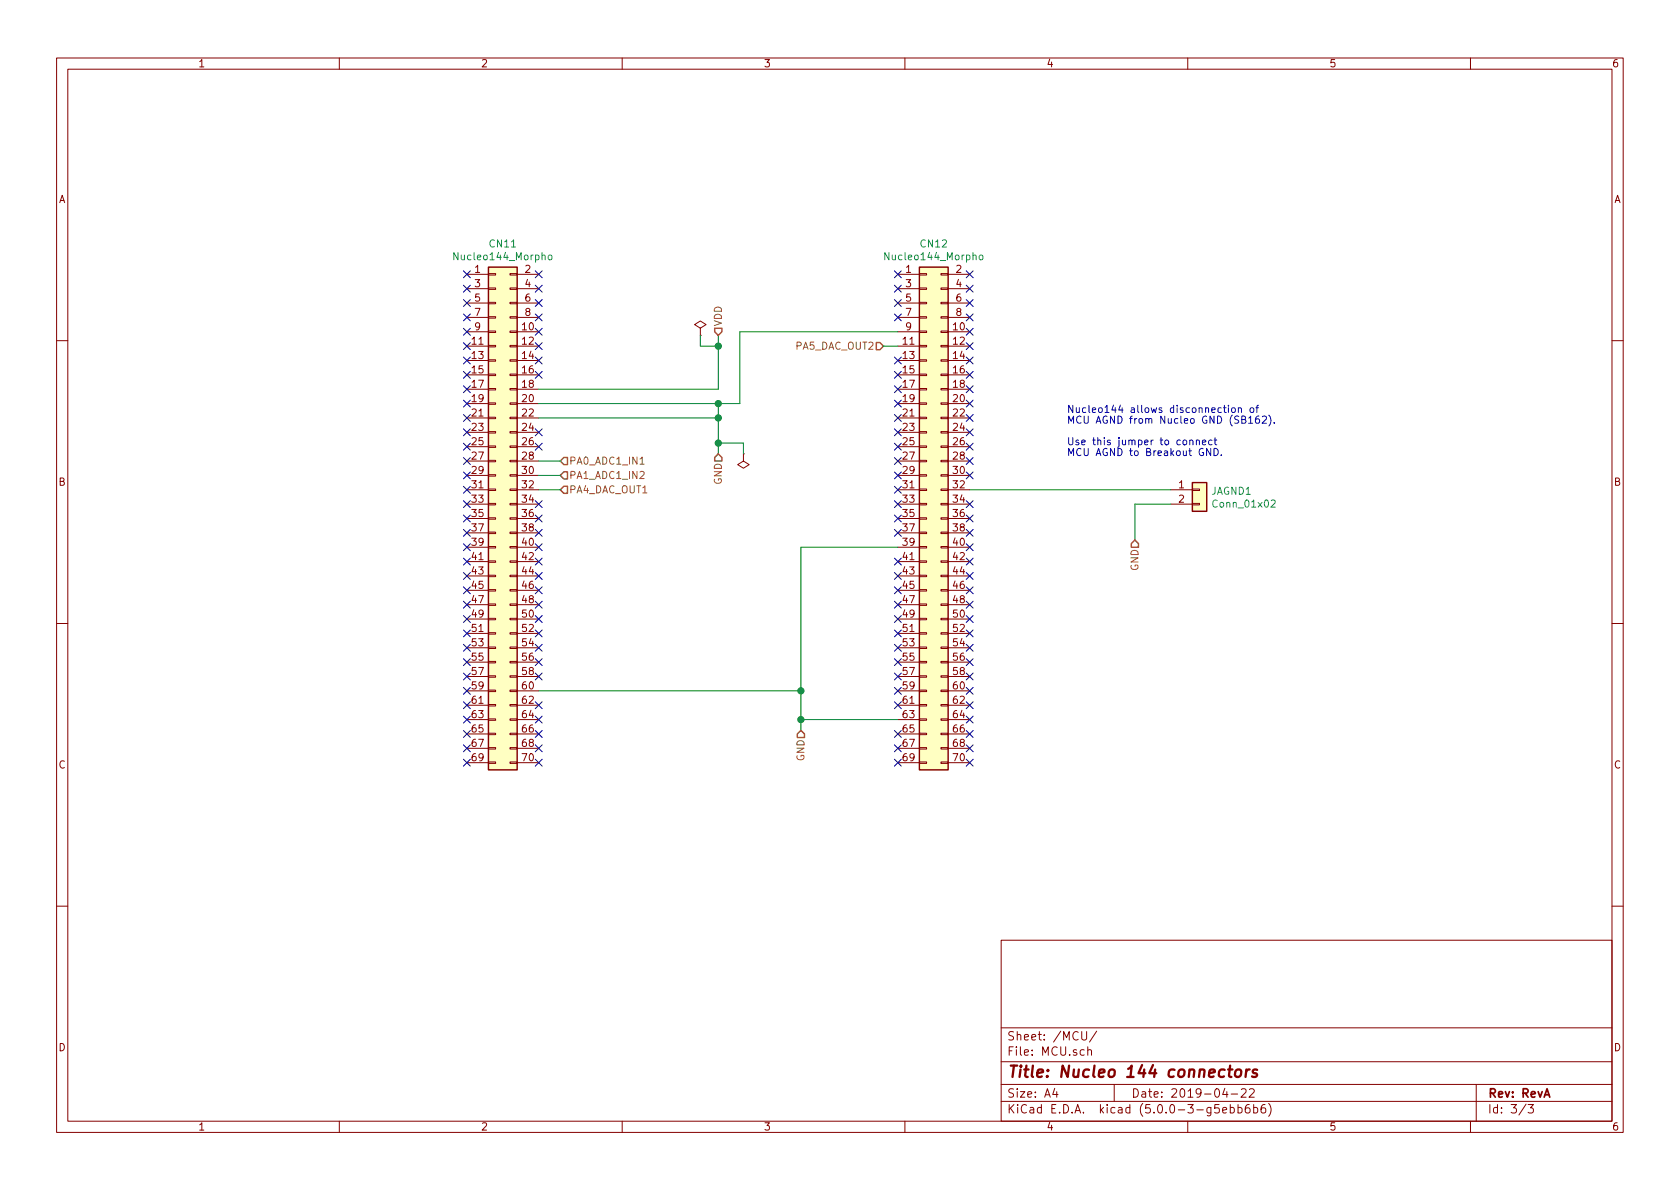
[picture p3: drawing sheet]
<svg xmlns="http://www.w3.org/2000/svg" width="297mm" height="210mm" viewBox="0 0 297 210" stroke-linecap="round" stroke-linejoin="round" font-family="sans-serif">
<g fill="none" stroke="#840000" stroke-width=".18">
<path d="M10 10.3h277v189.9h-277zM12 12.2h273v186.1h-273zM60 10.3v1.9M110 10.3v1.9M160 10.3v1.9M210 10.3v1.9M260 10.3v1.9M82.5 48.5h3.9M82.5 58.7h3.9M82.5 51h3.9M82.5 53.6h3.9M82.5 56.1h3.9"/>
<path d="M86.4 58.5h1.2v.3h-1.2zM86.4 56h1.2v.3h-1.2zM86.4 53.5h1.2v.2h-1.2zM86.4 50.9h1.2v.3h-1.2zM86.4 48.4h1.2v.2h-1.2zM90.2 58.5h1.2v.3h-1.2zM90.2 56h1.2v.3h-1.2zM90.2 53.5h1.2v.2h-1.2zM90.2 50.9h1.2v.3h-1.2zM90.2 48.4h1.2v.2h-1.2zM91.4 48.5h3.8M91.4 58.7h3.8"/>
<path d="M91.4 51h3.8M91.4 53.6h3.8M91.4 56.1h3.8M123.8 58l1-.6-1-.6-1 .6 1 .6v1.3M123.8 59.3h.1M158.7 48.5h3.9M158.7 58.7h3.9M158.7 51h3.9M158.7 53.6h3.9M158.7 56.1h3.9M162.6 58.5h1.2v.3h-1.2zM162.6 56h1.2v.3h-1.2z"/>
<path d="M162.6 53.5h1.2v.2h-1.2zM162.6 50.9h1.2v.3h-1.2zM162.6 48.4h1.2v.2h-1.2zM166.4 58.5h1.2v.3h-1.2zM166.4 56h1.2v.3h-1.2zM166.4 53.5h1.2v.2h-1.2zM166.4 50.9h1.2v.3h-1.2zM166.4 48.4h1.2v.2h-1.2zM167.6 48.5h3.8M167.6 58.7h3.8M167.6 51h3.8M167.6 53.6h3.8"/>
<path d="M167.6 56.1h3.8M10 60.2h2M82.5 61.2h3.9M82.5 63.7h3.9M82.5 66.3h3.9M82.5 68.8h3.9M82.5 71.4h3.9M82.5 73.9h3.9M82.5 76.4h3.9M82.5 79h3.9M86.4 78.9h1.2v.2h-1.2zM86.4 76.3h1.2v.3h-1.2z"/>
<path d="M86.4 73.8h1.2v.2h-1.2zM86.4 71.2h1.2v.3h-1.2zM86.4 68.7h1.2v.3h-1.2zM86.4 66.2h1.2v.2h-1.2zM86.4 63.6h1.2v.3h-1.2zM86.4 61.1h1.2v.2h-1.2zM90.2 78.9h1.2v.2h-1.2zM90.2 76.3h1.2v.3h-1.2zM90.2 73.8h1.2v.2h-1.2zM90.2 71.2h1.2v.3h-1.2zM90.2 68.7h1.2v.3h-1.2zM90.2 66.2h1.2v.2h-1.2z"/>
<path d="M90.2 63.6h1.2v.3h-1.2zM90.2 61.1h1.2v.2h-1.2zM91.4 61.2h3.8M91.4 63.7h3.8M91.4 66.3h3.8M91.4 68.8h3.8M91.4 71.4h3.8M91.4 73.9h3.8M91.4 76.4h3.8M91.4 79h3.8M158.7 61.2h3.9M158.7 63.7h3.9"/>
<path d="M158.7 66.3h3.9M158.7 68.8h3.9M158.7 71.4h3.9M158.7 73.9h3.9M158.7 76.4h3.9M158.7 79h3.9M162.6 78.9h1.2v.2h-1.2zM162.6 76.3h1.2v.3h-1.2zM162.6 73.8h1.2v.2h-1.2zM162.6 71.2h1.2v.3h-1.2zM162.6 68.7h1.2v.3h-1.2zM162.6 66.2h1.2v.2h-1.2z"/>
<path d="M162.6 63.6h1.2v.3h-1.2zM162.6 61.1h1.2v.2h-1.2zM166.4 78.9h1.2v.2h-1.2zM166.4 76.3h1.2v.3h-1.2zM166.4 73.8h1.2v.2h-1.2zM166.4 71.2h1.2v.3h-1.2zM166.4 68.7h1.2v.3h-1.2zM166.4 66.2h1.2v.2h-1.2zM166.4 63.6h1.2v.3h-1.2zM166.4 61.1h1.2v.2h-1.2zM167.6 61.2h3.8M167.6 63.7h3.8"/>
<path d="M167.6 66.3h3.8M167.6 68.8h3.8M167.6 71.4h3.8M167.6 73.9h3.8M167.6 76.4h3.8M167.6 79h3.8M285 60.2h2M82.5 81.5h3.9M82.5 84.1h3.9M82.5 86.6h3.9M82.5 89.1h3.9M82.5 91.7h3.9"/>
<path d="M82.5 94.2h3.9M82.5 96.8h3.9M82.5 99.3h3.9M86.4 99.2h1.2v.2h-1.2zM86.4 96.6h1.2v.3h-1.2zM86.4 94.1h1.2v.3h-1.2zM86.4 91.6h1.2v.2h-1.2zM86.4 89h1.2v.3h-1.2zM86.4 86.5h1.2v.2h-1.2zM86.4 83.9h1.2v.3h-1.2zM86.4 81.4h1.2v.3h-1.2zM90.2 99.2h1.2v.2h-1.2z"/>
<path d="M90.2 96.6h1.2v.3h-1.2zM90.2 94.1h1.2v.3h-1.2zM90.2 91.6h1.2v.2h-1.2zM90.2 89h1.2v.3h-1.2zM90.2 86.5h1.2v.2h-1.2zM90.2 83.9h1.2v.3h-1.2zM90.2 81.4h1.2v.3h-1.2zM91.4 81.5h3.8M91.4 84.1h3.8M91.4 86.6h3.8M91.4 89.1h3.8M91.4 91.7h3.8"/>
<path d="M91.4 94.2h3.8M91.4 96.8h3.8M91.4 99.3h3.8M131.4 80.3v1.2l1.1 .7-1.1 .6-1-.6 1-.7M131.4 80.3h.1M158.7 81.5h3.9M158.7 84.1h3.9M158.7 86.6h3.9M158.7 89.1h3.9M158.7 91.7h3.9M158.7 94.2h3.9M158.7 96.8h3.9"/>
<path d="M158.7 99.3h3.9M162.6 99.2h1.2v.2h-1.2zM162.6 96.6h1.2v.3h-1.2zM162.6 94.1h1.2v.3h-1.2zM162.6 91.6h1.2v.2h-1.2zM162.6 89h1.2v.3h-1.2zM162.6 86.5h1.2v.2h-1.2zM162.6 83.9h1.2v.3h-1.2zM162.6 81.4h1.2v.3h-1.2zM166.4 99.2h1.2v.2h-1.2zM166.4 96.6h1.2v.3h-1.2zM166.4 94.1h1.2v.3h-1.2z"/>
<path d="M166.4 91.6h1.2v.2h-1.2zM166.4 89h1.2v.3h-1.2zM166.4 86.5h1.2v.2h-1.2zM166.4 83.9h1.2v.3h-1.2zM166.4 81.4h1.2v.3h-1.2zM167.6 81.5h3.8M167.6 84.1h3.8M167.6 86.6h3.8M167.6 89.1h3.8M167.6 91.7h3.8M167.6 94.2h3.8M167.6 96.8h3.8"/>
<path d="M167.6 99.3h3.8M207 86.6h3.8M207 89.1h3.8M210.8 89h1.3v.3h-1.3zM210.8 86.5h1.3v.2h-1.3zM10 110.3h2M82.5 101.8h3.9M82.5 104.4h3.9M82.5 106.9h3.9M82.5 109.5h3.9M82.5 112h3.9M82.5 114.5h3.9"/>
<path d="M82.5 117.1h3.9M82.5 119.6h3.9M86.4 119.5h1.2v.3h-1.2zM86.4 117h1.2v.2h-1.2zM86.4 114.4h1.2v.3h-1.2zM86.4 111.9h1.2v.2h-1.2zM86.4 109.3h1.2v.3h-1.2zM86.4 106.8h1.2v.3h-1.2zM86.4 104.3h1.2v.2h-1.2zM86.4 101.7h1.2v.3h-1.2zM90.2 119.5h1.2v.3h-1.2zM90.2 117h1.2v.2h-1.2z"/>
<path d="M90.2 114.4h1.2v.3h-1.2zM90.2 111.9h1.2v.2h-1.2zM90.2 109.3h1.2v.3h-1.2zM90.2 106.8h1.2v.3h-1.2zM90.2 104.3h1.2v.2h-1.2zM90.2 101.7h1.2v.3h-1.2zM91.4 101.8h3.8M91.4 104.4h3.8M91.4 106.9h3.8M91.4 109.5h3.8M91.4 112h3.8M91.4 114.5h3.8"/>
<path d="M91.4 117.1h3.8M91.4 119.6h3.8M158.7 101.8h3.9M158.7 104.4h3.9M158.7 106.9h3.9M158.7 109.5h3.9M158.7 112h3.9M158.7 114.5h3.9M158.7 117.1h3.9M158.7 119.6h3.9M162.6 119.5h1.2v.3h-1.2zM162.6 117h1.2v.2h-1.2z"/>
<path d="M162.6 114.4h1.2v.3h-1.2zM162.6 111.9h1.2v.2h-1.2zM162.6 109.3h1.2v.3h-1.2zM162.6 106.8h1.2v.3h-1.2zM162.6 104.3h1.2v.2h-1.2zM162.6 101.7h1.2v.3h-1.2zM166.4 119.5h1.2v.3h-1.2zM166.4 117h1.2v.2h-1.2zM166.4 114.4h1.2v.3h-1.2zM166.4 111.9h1.2v.2h-1.2zM166.4 109.3h1.2v.3h-1.2zM166.4 106.8h1.2v.3h-1.2z"/>
<path d="M166.4 104.3h1.2v.2h-1.2zM166.4 101.7h1.2v.3h-1.2zM167.6 101.8h3.8M167.6 104.4h3.8M167.6 106.9h3.8M167.6 109.5h3.8M167.6 112h3.8M167.6 114.5h3.8M167.6 117.1h3.8M167.6 119.6h3.8M285 110.3h2M82.5 122.2h3.9"/>
<path d="M82.5 124.7h3.9M82.5 127.2h3.9M82.5 129.8h3.9M82.5 132.3h3.9M82.5 134.9h3.9M86.4 134.7h1.2v.3h-1.2zM86.4 132.2h1.2v.3h-1.2zM86.4 129.7h1.2v.2h-1.2zM86.4 127.1h1.2v.3h-1.2zM86.4 124.6h1.2v.2h-1.2zM86.4 122h1.2v.3h-1.2zM90.2 134.7h1.2v.3h-1.2z"/>
<path d="M90.2 132.2h1.2v.3h-1.2zM90.2 129.7h1.2v.2h-1.2zM90.2 127.1h1.2v.3h-1.2zM90.2 124.6h1.2v.2h-1.2zM90.2 122h1.2v.3h-1.2zM91.4 122.2h3.8M91.4 124.7h3.8M91.4 127.2h3.8M91.4 129.8h3.8M91.4 132.3h3.8M91.4 134.9h3.8M158.7 122.2h3.9"/>
<path d="M158.7 124.7h3.9M158.7 127.2h3.9M158.7 129.8h3.9M158.7 132.3h3.9M158.7 134.9h3.9M162.6 134.7h1.2v.3h-1.2zM162.6 132.2h1.2v.3h-1.2zM162.6 129.7h1.2v.2h-1.2zM162.6 127.1h1.2v.3h-1.2zM162.6 124.6h1.2v.2h-1.2zM162.6 122h1.2v.3h-1.2zM166.4 134.7h1.2v.3h-1.2z"/>
<path d="M166.4 132.2h1.2v.3h-1.2zM166.4 129.7h1.2v.2h-1.2zM166.4 127.1h1.2v.3h-1.2zM166.4 124.6h1.2v.2h-1.2zM166.4 122h1.2v.3h-1.2zM167.6 122.2h3.8M167.6 124.7h3.8M167.6 127.2h3.8M167.6 129.8h3.8M167.6 132.3h3.8M167.6 134.9h3.8M10 160.2h2"/>
<path d="M177 166.3h108v32h-108zM285 160.2h2M60 198.3v1.9M110 198.3v1.9M160 198.3v1.9M177 194.8h108M177 191.8h108M177 187.8h108M177 181.8h108M186.5 192.5l-.4 1h1M186.8 193v1M191.3 182.4v1.2l.3 .3h.2l.3-.3v-1.2"/>
<path d="M192.3 185.7h.1a.37 .37 0 0 1 .6 .1v.8M192.3 185.1v1.5M193.9 182.3l-1.3 2M197 191.8v3M210 198.3v1.9M215.5 195.3h-.7v.7l.2-.1 .5 .1 .1 .2-.1 .5-.2 .1-.5-.1M216.2 196.3l.7-.1-.1-.3-.4-.1-.2 .2 .1 .7h.5M216.6 192.5l-.4 1h.9M216.9 193v1M217.5 195.9l.5-.1 .2 .3-.1 .6h-.6M217.5 195.3v1.5M217.7 193.5h1.1"/>
<path d="M218.9 195.9l.4-.1 .3 .3-.1 .6-.2 .1-.4-.1M218.9 195.3v1.5M219.5 192.7l.2-.2h.3l.3 .2v.3v.2l-.9 .8h.9M220.9 195.3a.59 .59 0 0 0-.7 .7v.7l.2 .1 .6-.1v-.5l-.1-.2-.5-.1-.2 .3M220.9 192.7l.2-.2h.4l.2 .2 .1 .3-1 1h1M221.7 195.9l.4-.1 .3 .3-.2 .6h-.5M221.7 195.3v1.5M223.7 195.3a.59 .59 0 0 0-.7 .7v.5l.1 .2 .4 .1 .2-.1 .1-.5-.1-.2-.5-.1-.2 .3M224.3 195.1a1.71 1.71 0 0 1 0 2.3M260 198.3v1.9M261 191.8v6.5M269.8 195.2l-1.2 2"/>
<path d="M270.2 195.3h.9l-.5 .6 .4 .1v.7l-.2 .1-.6-.1"/>
</g>
<path d="M217.1 189.1h.8M217.5 188.4l-.2 1.8v.1l.4 .1M218.5 189.3a.53 .53 0 0 1 .6-.2 .53 .53 0 0 1 .4 .4l-.1 .6a.56 .56 0 0 1-.5 .4 .56 .56 0 0 1-.6-.4zM220.4 189.1l-.2 1.3M221 189.1a.5 .5 0 0 0-.7 .4M222.3 189.2a.49 .49 0 0 0-.8 .3l.2 .3 .5 .1 .1 .2-.4 .3-.5-.1" fill="none" stroke="#840000" stroke-width=".41"/>
<g fill="#ffffc2" stroke="#ffffc2" stroke-width=".18">
<path d="M86.4 47.2h5v88.9h-5z"/>
<path d="M162.6 47.2h5v88.9h-5z"/>
<path d="M210.8 85.3h2.6v5.1h-2.6z"/>
</g>
<path d="M86.4 47.2h5v88.9h-5zM162.6 47.2h5v88.9h-5zM210.8 85.3h2.6v5.1h-2.6z" fill="none" stroke="#840000" stroke-width=".25"/>
<path d="M81 44.7v1.2l-.8-1.2v1.2M97.1 45.2l.3-.1 .1 .1v.7h-.3l-.3-.2zM157.2 44.7v1.2l-.8-1.2v1.2M173.3 45.2l.3-.1 .1 .1v.7h-.3l-.3-.2zM224.8 88.5l.4-.1 .3 .4-.1 .2-.7 .7h.8" fill="none" stroke="#008484" stroke-width=".18"/>
<g fill="none" stroke="#000084" stroke-width=".18">
<path d="M81.9 47.9l1.3 1.2M81.9 50.4l1.3 1.3M81.9 53l1.3 1.2M81.9 55.5l1.3 1.2M81.9 58.1l1.3 1.2M83.2 47.9l-1.3 1.2M83.2 50.4l-1.3 1.3M83.2 53l-1.3 1.2M83.2 55.5l-1.3 1.2M83.2 58.1l-1.3 1.2M94.6 58.1l1.3 1.2M94.6 53l1.3 1.2"/>
<path d="M94.6 50.4l1.3 1.3M94.6 47.9l1.3 1.2M94.6 55.5l1.3 1.2M95.9 47.9l-1.3 1.2M95.9 50.4l-1.3 1.3M95.9 53l-1.3 1.2M95.9 55.5l-1.3 1.2M95.9 58.1l-1.3 1.2M158.1 47.9l1.3 1.2M158.1 50.4l1.3 1.3M158.1 53l1.3 1.2M158.1 55.5l1.3 1.2"/>
<path d="M159.4 50.4l-1.3 1.3M159.4 53l-1.3 1.2M159.4 47.9l-1.3 1.2M159.4 55.5l-1.3 1.2M170.8 58.1l1.3 1.2M170.8 55.5l1.3 1.2M170.8 53l1.3 1.2M170.8 50.4l1.3 1.3M170.8 47.9l1.3 1.2M172.1 53l-1.3 1.2M172.1 47.9l-1.3 1.2M172.1 50.4l-1.3 1.3"/>
<path d="M172.1 55.5l-1.3 1.2M172.1 58.1l-1.3 1.2M81.9 60.6l1.3 1.2M81.9 63.1l1.3 1.3M81.9 65.7l1.3 1.2M81.9 68.2l1.3 1.2M81.9 70.8l1.3 1.2M81.9 73.3l1.3 1.2M81.9 75.8l1.3 1.3M81.9 78.4l1.3 1.2M83.2 60.6l-1.3 1.2M83.2 63.1l-1.3 1.3"/>
<path d="M83.2 65.7l-1.3 1.2M83.2 68.2l-1.3 1.2M83.2 70.8l-1.3 1.2M83.2 73.3l-1.3 1.2M83.2 75.8l-1.3 1.3M83.2 78.4l-1.3 1.2M94.6 65.7l1.3 1.2M94.6 75.8l1.3 1.3M94.6 78.4l1.3 1.2M94.6 63.1l1.3 1.3M94.6 60.6l1.3 1.2M95.9 60.6l-1.3 1.2"/>
<path d="M95.9 63.1l-1.3 1.3M95.9 65.7l-1.3 1.2M95.9 75.8l-1.3 1.3M95.9 78.4l-1.3 1.2M158.1 63.1l1.3 1.3M158.1 65.7l1.3 1.2M158.1 68.2l1.3 1.2M158.1 70.8l1.3 1.2M158.1 73.3l1.3 1.2M158.1 75.8l1.3 1.3M158.1 78.4l1.3 1.2M159.4 70.8l-1.3 1.2"/>
<path d="M159.4 65.7l-1.3 1.2M159.4 63.1l-1.3 1.3M159.4 68.2l-1.3 1.2M159.4 73.3l-1.3 1.2M159.4 75.8l-1.3 1.3M159.4 78.4l-1.3 1.2M170.8 63.1l1.3 1.3M170.8 78.4l1.3 1.2M170.8 75.8l1.3 1.3M170.8 73.3l1.3 1.2M170.8 70.8l1.3 1.2M170.8 68.2l1.3 1.2"/>
<path d="M170.8 65.7l1.3 1.2M170.8 60.6l1.3 1.2M172.1 60.6l-1.3 1.2M172.1 63.1l-1.3 1.3M172.1 65.7l-1.3 1.2M172.1 68.2l-1.3 1.2M172.1 70.8l-1.3 1.2M172.1 73.3l-1.3 1.2M172.1 75.8l-1.3 1.3M172.1 78.4l-1.3 1.2M81.9 80.9l1.3 1.2M81.9 83.5l1.3 1.2"/>
<path d="M81.9 86l1.3 1.2M81.9 88.5l1.3 1.3M81.9 91.1l1.3 1.2M81.9 93.6l1.3 1.2M81.9 96.2l1.3 1.2M81.9 98.7l1.3 1.2M83.2 80.9l-1.3 1.2M83.2 83.5l-1.3 1.2M83.2 86l-1.3 1.2M83.2 88.5l-1.3 1.3M83.2 91.1l-1.3 1.2M83.2 93.6l-1.3 1.2"/>
<path d="M83.2 96.2l-1.3 1.2M83.2 98.7l-1.3 1.2M94.6 91.1l1.3 1.2M94.6 98.7l1.3 1.2M94.6 96.2l1.3 1.2M94.6 93.6l1.3 1.2M94.6 88.5l1.3 1.3M95.9 88.5l-1.3 1.3M95.9 91.1l-1.3 1.2M95.9 93.6l-1.3 1.2M95.9 96.2l-1.3 1.2M95.9 98.7l-1.3 1.2"/>
<path d="M158.1 80.9l1.3 1.2M158.1 83.5l1.3 1.2M158.1 86l1.3 1.2M158.1 88.5l1.3 1.3M158.1 91.1l1.3 1.2M158.1 93.6l1.3 1.2M158.1 98.7l1.3 1.2M159.4 80.9l-1.3 1.2M159.4 83.5l-1.3 1.2M159.4 86l-1.3 1.2M159.4 88.5l-1.3 1.3M159.4 91.1l-1.3 1.2"/>
<path d="M159.4 93.6l-1.3 1.2M159.4 98.7l-1.3 1.2M170.8 80.9l1.3 1.2M170.8 88.5l1.3 1.3M170.8 96.2l1.3 1.2M170.8 98.7l1.3 1.2M170.8 93.6l1.3 1.2M170.8 91.1l1.3 1.2M170.8 83.5l1.3 1.2M172.1 80.9l-1.3 1.2M172.1 88.5l-1.3 1.3M172.1 91.1l-1.3 1.2"/>
<path d="M172.1 93.6l-1.3 1.2M172.1 96.2l-1.3 1.2M172.1 98.7l-1.3 1.2M172.1 83.5l-1.3 1.2M81.9 101.2l1.3 1.3M81.9 103.8l1.3 1.2M81.9 106.3l1.3 1.2M81.9 108.9l1.3 1.2M81.9 111.4l1.3 1.2M81.9 113.9l1.3 1.3M81.9 116.5l1.3 1.2M81.9 119l1.3 1.2"/>
<path d="M83.2 101.2l-1.3 1.3M83.2 103.8l-1.3 1.2M83.2 106.3l-1.3 1.2M83.2 108.9l-1.3 1.2M83.2 111.4l-1.3 1.2M83.2 113.9l-1.3 1.3M83.2 116.5l-1.3 1.2M83.2 119l-1.3 1.2M94.6 106.3l1.3 1.2M94.6 113.9l1.3 1.3M94.6 116.5l1.3 1.2M94.6 119l1.3 1.2"/>
<path d="M94.6 111.4l1.3 1.2M94.6 108.9l1.3 1.2M94.6 103.8l1.3 1.2M94.6 101.2l1.3 1.3M95.9 101.2l-1.3 1.3M95.9 103.8l-1.3 1.2M95.9 106.3l-1.3 1.2M95.9 108.9l-1.3 1.2M95.9 111.4l-1.3 1.2M95.9 113.9l-1.3 1.3M95.9 116.5l-1.3 1.2M95.9 119l-1.3 1.2"/>
<path d="M158.1 101.2l1.3 1.3M158.1 103.8l1.3 1.2M158.1 106.3l1.3 1.2M158.1 108.9l1.3 1.2M158.1 111.4l1.3 1.2M158.1 113.9l1.3 1.3M158.1 116.5l1.3 1.2M158.1 119l1.3 1.2M159.4 101.2l-1.3 1.3M159.4 103.8l-1.3 1.2M159.4 106.3l-1.3 1.2M159.4 108.9l-1.3 1.2"/>
<path d="M159.4 111.4l-1.3 1.2M159.4 113.9l-1.3 1.3M159.4 116.5l-1.3 1.2M159.4 119l-1.3 1.2M170.8 103.8l1.3 1.2M170.8 106.3l1.3 1.2M170.8 111.4l1.3 1.2M170.8 113.9l1.3 1.3M170.8 119l1.3 1.2M170.8 116.5l1.3 1.2M170.8 108.9l1.3 1.2M170.8 101.2l1.3 1.3"/>
<path d="M172.1 101.2l-1.3 1.3M172.1 103.8l-1.3 1.2M172.1 106.3l-1.3 1.2M172.1 108.9l-1.3 1.2M172.1 111.4l-1.3 1.2M172.1 116.5l-1.3 1.2M172.1 119l-1.3 1.2M172.1 113.9l-1.3 1.3M81.9 121.6l1.3 1.2M81.9 124.1l1.3 1.2M81.9 126.6l1.3 1.3M81.9 129.2l1.3 1.2"/>
<path d="M81.9 131.7l1.3 1.2M81.9 134.3l1.3 1.2M83.2 121.6l-1.3 1.2M83.2 124.1l-1.3 1.2M83.2 126.6l-1.3 1.3M83.2 129.2l-1.3 1.2M83.2 131.7l-1.3 1.2M83.2 134.3l-1.3 1.2M94.6 124.1l1.3 1.2M94.6 131.7l1.3 1.2M94.6 134.3l1.3 1.2M94.6 129.2l1.3 1.2"/>
<path d="M94.6 126.6l1.3 1.3M95.9 134.3l-1.3 1.2M95.9 131.7l-1.3 1.2M95.9 129.2l-1.3 1.2M95.9 126.6l-1.3 1.3M95.9 124.1l-1.3 1.2M158.1 121.6l1.3 1.2M158.1 124.1l1.3 1.2M158.1 129.2l1.3 1.2M158.1 131.7l1.3 1.2M158.1 134.3l1.3 1.2M159.4 121.6l-1.3 1.2"/>
<path d="M159.4 124.1l-1.3 1.2M159.4 129.2l-1.3 1.2M159.4 131.7l-1.3 1.2M159.4 134.3l-1.3 1.2M170.8 121.6l1.3 1.2M170.8 129.2l1.3 1.2M170.8 134.3l1.3 1.2M170.8 131.7l1.3 1.2M170.8 126.6l1.3 1.3M170.8 124.1l1.3 1.2M172.1 121.6l-1.3 1.2M172.1 134.3l-1.3 1.2"/>
<path d="M172.1 131.7l-1.3 1.2M172.1 129.2l-1.3 1.2M172.1 126.6l-1.3 1.3M172.1 124.1l-1.3 1.2"/>
</g>
<g fill="none" stroke="#008400" stroke-width=".18">
<path d="M123.8 59.3v1.9h3.2M127 59.3v9.5h-31.8M158.7 58.7h-27.9v12.7h-35.6M95.2 73.9h31.8M127 71.4v8.9M127 78.4h4.4v1.9M156.2 61.2h2.5M95.2 81.5h3.9M95.2 84.1h3.9M95.2 86.6h3.9M158.7 96.8h-17.1v32.4M171.4 86.6h35.6"/>
<path d="M207 89.1h-6.3v6.4M95.2 122.2h46.4M141.6 127.2h17.1"/>
</g>
<g fill="none" stroke="#0000c2" stroke-width=".18">
<path d="M210.4 77.9l.1-.1 .3 .1 .1 .8M210.4 77.8v.9M211.5 77.9l.2-.1 .3 .1 .1 .8M211.5 77.8v.9M212.6 78.2l.6-.1v-.2l-.4-.1-.2 .2 .1 .6h.5M214.1 79.3v1.3l-.8-1.3v1.3M214.3 77.9l-.4-.1-.2 .2 .1 .6h.5M214.7 79.3a.64 .64 0 0 1 .7 .6 .64 .64 0 0 1-.7 .7zM214.7 77.8h.4M214.8 77.4v1.1l.3 .2M216.3 72.1h.5M216.5 71.7v1.1l.3 .1"/>
<path d="M217.2 71.7v.1M217.2 72.1v.8M217.8 72.2l.2-.1 .4 .1v.5l-.1 .2h-.3l-.2-.1zM218.9 72.2l.3-.1 .2 .1 .1 .7M218.9 72.1v.8M220.8 73.9l.3-.3v1.2M220.8 74.8h.7M221.1 72.2l.3-.1 .3 .2-.1 .6h-.3l-.3-.2zM222 72.1h.5M222.5 71.7l-.3 .2v1M222.6 73.6h-.2a.79 .79 0 0 0-.2 1.2l.5-.1v-.5l-.5-.1-.2 .2M223.2 73.7l.5-.1 .2 .3-.8 .9h.8"/>
<path d="M224.3 73.4a1.4 1.4 0 0 1 0 1.9M225.3 74.7v.1M215.9 80.4v.2"/>
</g>
<g fill="#008400" stroke="#008400" stroke-width=".25">
<circle cx="127" cy="78.4" r=".51"/>
<circle cx="127" cy="61.2" r=".51"/>
<circle cx="127" cy="73.9" r=".51"/>
<circle cx="127" cy="71.4" r=".51"/>
<circle cx="141.6" cy="122.2" r=".51"/>
<circle cx="141.6" cy="127.2" r=".51"/>
</g>
<path d="M126.4 58h1.2v.7l-.6 .6-.6-.6zM154.9 60.6h.7l.6 .6-.6 .6h-.7zM99.1 84.1l.6-.7h.6v1.3h-.6zM99.7 80.9h.6v1.3h-.6l-.6-.7zM99.7 86h.6v1.2h-.6l-.6-.6zM127 80.3l.6 .6v.6h-1.2v-.6zM200.7 95.5l.6 .6v.7h-1.3v-.7zM141.6 129.2l.6 .6v.6h-1.2v-.6z" fill="none" stroke="#848400" stroke-width=".25"/>
<path d="M113.2 82.1h.7" fill="none" stroke="#848400" stroke-width=".18"/>
<text font-size="2.8" fill="#840000" x="178" y="190.5">Title: Nucleo 144 connectors</text>
<g font-size="2.1" fill="#840000">
<text x="178" y="184">Sheet: /MCU/</text>
<text x="178" y="186.7">File: MCU.sch</text>
<text x="178" y="196.9">KiCad E.D.A. kicad (5.0.0-3-g5ebb6b6)</text>
<text x="178" y="194.1">Size: A4</text>
<text x="200" y="194.1">Date: 2019-04-22</text>
<text x="263" y="194.1">Rev: RevA</text>
<text x="263" y="196.9">Id: 3/3</text>
</g>
<g font-size="1.8" fill="#840000">
<text x="35" y="11.9">1</text>
<text x="85" y="11.9">2</text>
<text x="135" y="11.9">3</text>
<text x="185" y="11.9">4</text>
<text x="235" y="11.9">5</text>
<text x="285" y="11.9">6</text>
<text x="10.4" y="35.9">A</text>
<text x="285.4" y="35.9">A</text>
<text x="84" y="48.3">1</text>
<text x="84" y="50.8">3</text>
<text x="84" y="53.3">5</text>
<text x="92.9" y="48.3">2</text>
<text x="92.9" y="50.8">4</text>
<text x="92.9" y="53.3">6</text>
<text x="160.2" y="48.3">1</text>
<text x="160.2" y="50.8">3</text>
<text x="160.2" y="53.3">5</text>
<text x="169.1" y="48.3">2</text>
<text x="169.1" y="50.8">4</text>
<text x="169.1" y="53.3">6</text>
<text x="84" y="55.9">7</text>
<text x="84" y="58.4">9</text>
<text x="92.4" y="58.4">10</text>
<text x="92.9" y="55.9">8</text>
<text x="160.2" y="55.9">7</text>
<text x="160.2" y="58.4">9</text>
<text x="168.6" y="58.4">10</text>
<text x="169.1" y="55.9">8</text>
<text x="83.5" y="61">11</text>
<text x="83.5" y="63.5">13</text>
<text x="92.4" y="61">12</text>
<text x="92.4" y="63.5">14</text>
<text x="159.7" y="61">11</text>
<text x="159.7" y="63.5">13</text>
<text x="168.6" y="61">12</text>
<text x="168.6" y="63.5">14</text>
<text x="83.5" y="66">15</text>
<text x="83.5" y="68.6">17</text>
<text x="83.5" y="71.1">19</text>
<text x="92.4" y="66">16</text>
<text x="92.4" y="68.6">18</text>
<text x="92.4" y="71.1">20</text>
<text x="159.7" y="66">15</text>
<text x="159.7" y="68.6">17</text>
<text x="159.7" y="71.1">19</text>
<text x="168.6" y="66">16</text>
<text x="168.6" y="68.6">18</text>
<text x="168.6" y="71.1">20</text>
<text x="83.5" y="73.7">21</text>
<text x="83.5" y="76.2">23</text>
<text x="92.4" y="73.7">22</text>
<text x="92.4" y="76.2">24</text>
<text x="159.7" y="73.7">21</text>
<text x="159.7" y="76.2">23</text>
<text x="168.6" y="73.7">22</text>
<text x="168.6" y="76.2">24</text>
<text x="83.5" y="78.7">25</text>
<text x="83.5" y="81.3">27</text>
<text x="83.5" y="83.8">29</text>
<text x="92.4" y="78.7">26</text>
<text x="92.4" y="81.3">28</text>
<text x="92.4" y="83.8">30</text>
<text x="159.7" y="78.7">25</text>
<text x="159.7" y="81.3">27</text>
<text x="159.7" y="83.8">29</text>
<text x="168.6" y="78.7">26</text>
<text x="168.6" y="81.3">28</text>
<text x="168.6" y="83.8">30</text>
<text x="10.4" y="85.9">B</text>
<text x="83.5" y="86.4">31</text>
<text x="83.5" y="88.9">33</text>
<text x="92.4" y="86.4">32</text>
<text x="92.4" y="88.9">34</text>
<text x="159.7" y="86.4">31</text>
<text x="159.7" y="88.9">33</text>
<text x="168.6" y="86.4">32</text>
<text x="168.6" y="88.9">34</text>
<text x="208.4" y="86.4">1</text>
<text x="208.4" y="88.9">2</text>
<text x="285.4" y="85.9">B</text>
<text x="83.5" y="91.4">35</text>
<text x="83.5" y="94">37</text>
<text x="92.4" y="91.4">36</text>
<text x="92.4" y="94">38</text>
<text x="159.7" y="91.4">35</text>
<text x="159.7" y="94">37</text>
<text x="168.6" y="91.4">36</text>
<text x="168.6" y="94">38</text>
<text x="83.5" y="96.5">39</text>
<text x="83.5" y="99.1">41</text>
<text x="83.5" y="101.6">43</text>
<text x="92.4" y="96.5">40</text>
<text x="92.4" y="99.1">42</text>
<text x="92.4" y="101.6">44</text>
<text x="159.7" y="96.5">39</text>
<text x="159.7" y="99.1">41</text>
<text x="159.7" y="101.6">43</text>
<text x="168.6" y="96.5">40</text>
<text x="168.6" y="99.1">42</text>
<text x="168.6" y="101.6">44</text>
<text x="83.5" y="104.1">45</text>
<text x="83.5" y="106.7">47</text>
<text x="92.4" y="104.1">46</text>
<text x="92.4" y="106.7">48</text>
<text x="159.7" y="104.1">45</text>
<text x="159.7" y="106.7">47</text>
<text x="168.6" y="104.1">46</text>
<text x="168.6" y="106.7">48</text>
<text x="83.5" y="109.2">49</text>
<text x="83.5" y="111.8">51</text>
<text x="92.4" y="109.2">50</text>
<text x="92.4" y="111.8">52</text>
<text x="159.7" y="109.2">49</text>
<text x="159.7" y="111.8">51</text>
<text x="168.6" y="109.2">50</text>
<text x="168.6" y="111.8">52</text>
<text x="83.5" y="114.3">53</text>
<text x="83.5" y="116.8">55</text>
<text x="83.5" y="119.4">57</text>
<text x="92.4" y="114.3">54</text>
<text x="92.4" y="116.8">56</text>
<text x="92.4" y="119.4">58</text>
<text x="159.7" y="114.3">53</text>
<text x="159.7" y="116.8">55</text>
<text x="159.7" y="119.4">57</text>
<text x="168.6" y="114.3">54</text>
<text x="168.6" y="116.8">56</text>
<text x="168.6" y="119.4">58</text>
<text x="83.5" y="121.9">59</text>
<text x="83.5" y="124.5">61</text>
<text x="92.4" y="121.9">60</text>
<text x="92.4" y="124.5">62</text>
<text x="159.7" y="121.9">59</text>
<text x="159.7" y="124.5">61</text>
<text x="168.6" y="121.9">60</text>
<text x="168.6" y="124.5">62</text>
<text x="83.5" y="127">63</text>
<text x="83.5" y="129.5">65</text>
<text x="92.4" y="127">64</text>
<text x="92.4" y="129.5">66</text>
<text x="159.7" y="127">63</text>
<text x="159.7" y="129.5">65</text>
<text x="168.6" y="127">64</text>
<text x="168.6" y="129.5">66</text>
<text x="10.4" y="135.9">C</text>
<text x="83.5" y="132.1">67</text>
<text x="83.5" y="134.6">69</text>
<text x="92.4" y="132.1">68</text>
<text x="92.4" y="134.6">70</text>
<text x="159.7" y="132.1">67</text>
<text x="159.7" y="134.6">69</text>
<text x="168.6" y="132.1">68</text>
<text x="168.6" y="134.6">70</text>
<text x="285.4" y="135.9">C</text>
<text x="10.4" y="185.9">D</text>
<text x="285.4" y="185.9">D</text>
<text x="35" y="199.9">1</text>
<text x="85" y="199.9">2</text>
<text x="135" y="199.9">3</text>
<text x="185" y="199.9">4</text>
<text x="235" y="199.9">5</text>
<text x="285" y="199.9">6</text>
</g>
<g font-size="1.8" fill="#008484">
<text x="80.7" y="46">Nucleo144_Morpho</text>
<text x="86.6" y="43.8">CN11</text>
<text x="156.9" y="46">Nucleo144_Morpho</text>
<text x="162.8" y="43.8">CN12</text>
<text x="214.2" y="87.5">JAGND1</text>
<text x="214.8" y="89.8">Conn_01x02</text>
</g>
<g font-size="1.8" fill="#848400">
<text x="127.6" y="57.8" transform="rotate(-90 127.6 57.8)">VDD</text>
<text x="140.7" y="61.8">PA5_DAC_OUT2</text>
<text x="100.6" y="82.2">PA0_ADC1_IN1</text>
<text x="100.6" y="84.7">PA1_ADC1_IN2</text>
<text x="100.6" y="87.2">PA4_DAC_OUT1</text>
<text x="127.6" y="85.7" transform="rotate(-90 127.6 85.7)">GND</text>
<text x="201.3" y="101" transform="rotate(-90 201.3 101)">GND</text>
<text x="142.2" y="134.6" transform="rotate(-90 142.2 134.6)">GND</text>
</g>
<g font-size="1.8" fill="#0000c2">
<text x="188.6" y="73">Nucleo144 allows disconnection of</text>
<text x="188.6" y="74.9">MCU AGND from Nucleo GND (SB162).</text>
<text x="188.6" y="78.7">Use this jumper to connect</text>
<text x="188.6" y="80.6">MCU AGND to Breakout GND.</text>
</g>
</svg>
